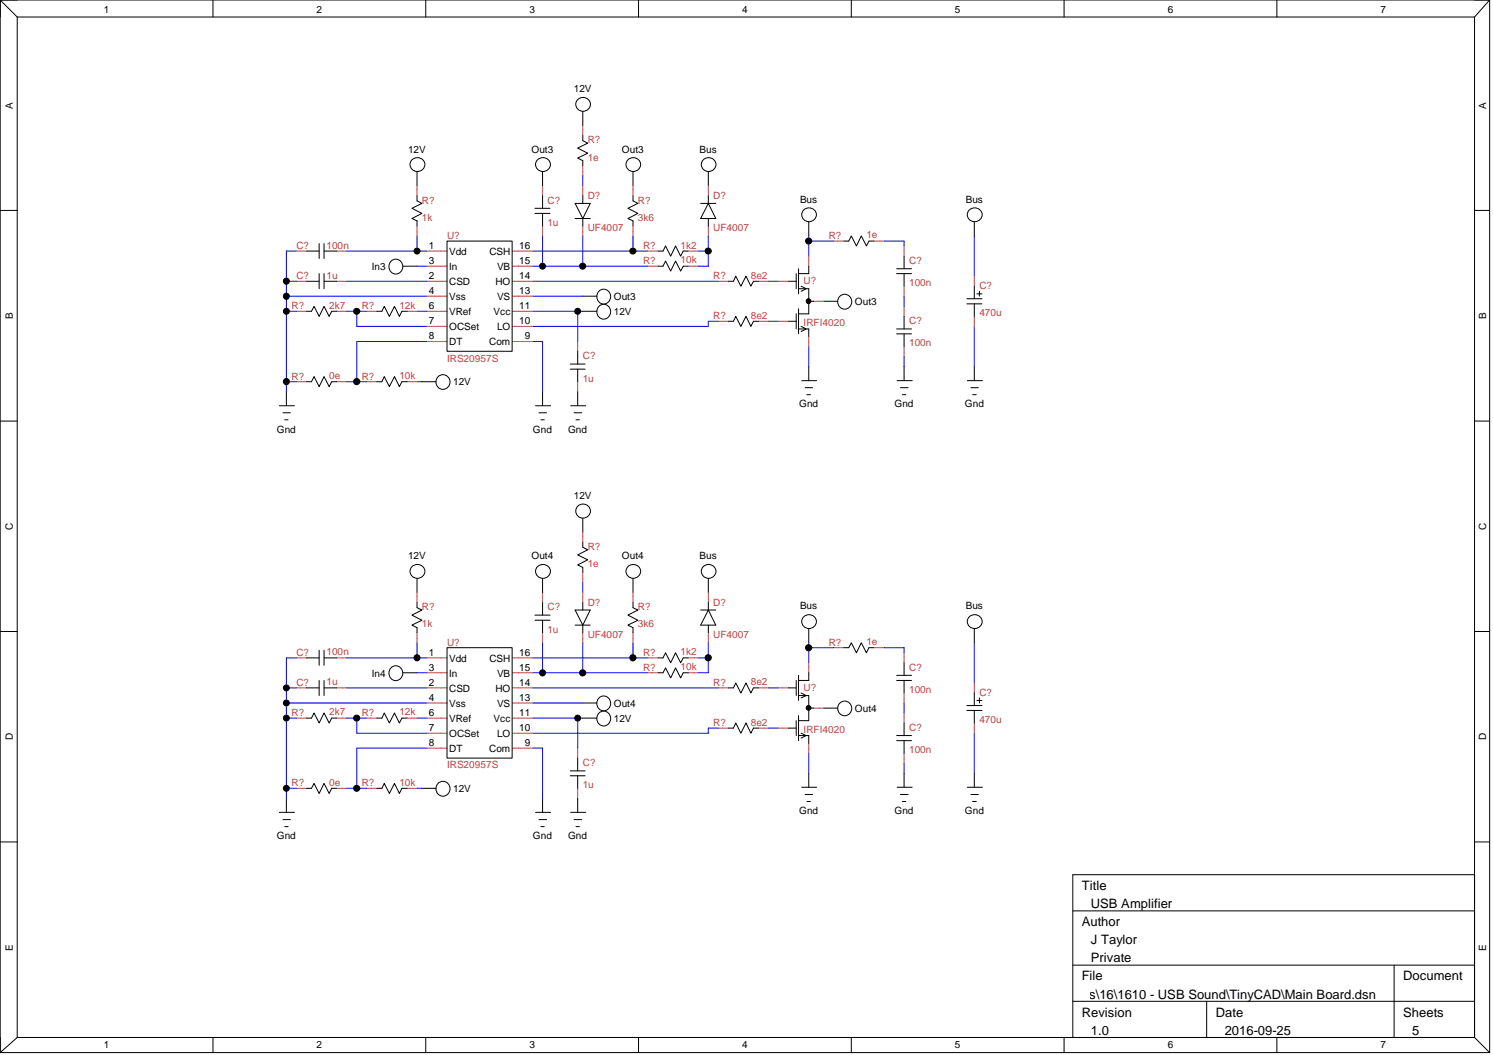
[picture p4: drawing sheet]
<svg xmlns="http://www.w3.org/2000/svg" width="297mm" height="210mm" viewBox="0 0 297 210" stroke-linecap="round" stroke-linejoin="round" font-family="sans-serif">
<g fill="none" stroke="#c04040" stroke-width=".2">
<path d="M83 37v1.9M107.9 37v1.9M115.9 25v2M115.9 33v2M115.9 37v1.9M125.9 37v1.9M140.9 37v1.9M59 56h2M59 50h2M67 56h2M67 50h2M83 45v1.9"/>
<path d="M85 56h3.9M85 50h3.9M85 53h3.9M85 58.9h3.9M101.9 56h4.1M101.9 50h4.1M101.9 53h4.1M101.9 58.9h4.1M107.9 45v1.9M115.9 45v1.9M125.9 45v1.9M128.9 50h2"/>
<path d="M128.9 53h2M136.9 50h2M136.9 53h2M140.9 45v1.9M142.9 56h2M150.9 56h2M154.9 56h2M160.9 51v2M161.9 59.9h2M165.9 48h2M173.9 48h2M179.9 48.9v2.1"/>
<path d="M179.9 56.9v2M193.8 54.9v2M59 61.9h2M59 75.9h2M67 61.9h2M67 75.9h2M73 61.9h2M73 75.9h2M81 61.9h2M81 75.9h2M85 61.9h3.9M85 64.9h3.9"/>
<path d="M85 67.9h3.9M101.9 61.9h4.1M101.9 64.9h4.1M101.9 67.9h4.1M114.9 67.9v2M114.9 75.9v2M142.9 63.9h2M150.9 63.9h2M154.9 63.9h2M160.9 66.9v2M179.9 61v1.9M179.9 68.9v2.1"/>
<path d="M193.8 62.9v2M83 117.9v2M107.9 117.9v2M115.9 105.9v2M115.9 113.9v2M115.9 117.9v2M125.9 117.9v2M140.9 117.9v2M59 136.9h2M59 130.9h2M67 136.9h2M67 130.9h2"/>
<path d="M83 125.9v2M85 136.9h3.9M85 130.9h3.9M85 133.9h3.9M85 139.9h3.9M101.9 136.9h4.1M101.9 130.9h4.1M101.9 133.9h4.1M101.9 139.9h4.1M107.9 125.9v2M115.9 125.9v2M125.9 125.9v2"/>
<path d="M128.9 130.9h2M128.9 133.9h2M136.9 130.9h2M136.9 133.9h2M140.9 125.9v2M142.9 136.9h2M150.9 136.9h2M154.9 136.9h2M160.9 131.9v2M165.9 128.9h2M173.9 128.9h2M179.9 129.9v2"/>
<path d="M179.9 137.9v2M193.8 135.9v2M59 142.9h2M59 156.8h2M67 142.9h2M67 156.8h2M73 142.9h2M73 156.8h2M81 142.9h2M81 156.8h2M85 142.9h3.9M85 145.9h3.9"/>
<path d="M85 148.8h3.9M101.9 142.9h4.1M101.9 145.9h4.1M101.9 148.8h4.1M114.9 148.8v2.1M114.9 156.8v2M142.9 144.9h2M150.9 144.9h2M154.9 144.9h2M160.9 147.9v2M161.9 140.9h2M179.9 141.9v1.9"/>
<path d="M179.9 149.9v1.9M193.8 143.8v2.1"/>
</g>
<g fill="none" stroke="#000" stroke-width=".2">
<path d="M0 0h296.4M0 0v209.4M0 0l3.4 3.4M3.4 3.4h290M3.4 3.4v203M42.4 0v3.4M84.7 0v3.4M127 0v3.4M169.4 0v3.4M211.7 0v3.4M254 0v3.4M293.4 3.4v203"/>
<path d="M296.4 0v209.4M296.4 0l-3 3.4M81.9 31.9a1.43 1.43 0 0 1 2.1-.2 1.43 1.43 0 0 1-.1 2.1 1.44 1.44 0 0 1-1.8 0 1.44 1.44 0 0 1-.2-1.9zM83 38.9v1.1l.9 .5-1.9 .9 1.9 1.1-1.9 1 1 .4v1.1M83 34.2v2.8M106.8 31.9a1.43 1.43 0 0 1 2.2-.2 1.43 1.43 0 0 1-.1 2.1 1.44 1.44 0 0 1-1.9 0 1.44 1.44 0 0 1-.2-1.9zM107.9 34.2v2.8M107.9 38.9v2.5M115.9 27v1l1 .5-2 1 2 1-2 1 1 .5v1M115.9 22.2v2.8M115.9 38.9v1.6M125.9 38.9v1.1l1 .5-2 .9 2 1.1-2 1 1 .4v1.1"/>
<path d="M125.9 34.2v2.8M140.9 34.2v2.8M140.9 38.9v1.6M0 41.9h3.4M61 56h2.5M61 50h2.5M63.5 48.5v2.9M63.5 54.4v3M64.5 56h2.5M64.5 50h2.5M64.5 48.5v2.9M64.5 54.4v3"/>
<path d="M77.9 51.8a1.43 1.43 0 0 1 2.2 1.2 1.43 1.43 0 0 1-2.2 1.2 1.58 1.58 0 0 1 0-2.4zM80.2 53h2.8M88.9 48h13v21.9h-13zM106.4 41.4h3M106.4 42.5h3M107.9 42.5v2.5M114.4 40.5h3l-1.5 3zM114.4 43.5h3M115.9 58.9h2.8M115.9 43.5v1.5M119.3 57.8a1.43 1.43 0 0 1 2.2 1.2 1.43 1.43 0 0 1-2.2 1.2 1.58 1.58 0 0 1 0-2.4zM130.9 50h1l.5-1.1 1 2.1 1-2.1 1 2.1 .5-1h1"/>
<path d="M130.9 53h1l.5-1.1 1 2 1-2 1 2 .5-.9h1M139.4 40.5h3M140.9 40.5l1.5 3h-3zM140.9 43.5v1.5M144.9 56h1l.5-1.1 1 2 1-2 1 2 .5-.9h1M156.9 56h1.5M158.4 54.4v3M158.9 57.4h2v5h-2M158.9 53.5v5M159.4 56.9l1 .5-1 .6M160.9 44.2v2.7M160.9 53v1.4h-2"/>
<path d="M160.9 59.9h1M163.9 59.9h2.8M167.9 48h1l.5-1.1 1 2 1-2 1 2 .5-.9h1M178.4 53.5h3M178.4 54.4h3M179.9 51v2.5M179.9 54.4v2.5M192.4 59.4h3M192.7 41.9a1.43 1.43 0 0 1 2.2-.2 1.43 1.43 0 0 1-.1 2.1 1.44 1.44 0 0 1-1.9 0 1.44 1.44 0 0 1-.2-1.9zM193.8 44.2v2.7M193.8 56.9v2.5M194.3 58.5h1.1"/>
<path d="M194.9 58v.9M293.4 41.9h3M57 77.9v2.8M61 61.9h1l.5-.9 1 1.9 1-1.9 1 1.9 .5-1h1M61 75.9h1l.5-1 1 2 1-2 1 2 .5-1h1M75 61.9h1l.5-.9 1 1.9 1-1.9 1 1.9 .5-1h1M75 75.9h1l.5-1 1 2 1-2 1 2 .5-1h1M83.9 75.9h2.8M107.9 77.9v2.8M113.4 72.4h3M113.4 73.4h3M114.9 69.9v2.5"/>
<path d="M114.9 73.4v2.5M114.9 77.9v2.8M115.9 61.9h2.8M119.3 60.8a1.43 1.43 0 0 1 2.2 1.2 1.43 1.43 0 0 1-2.2 1.2 1.58 1.58 0 0 1 0-2.4zM144.9 63.9h1l.5-1 1 2 1-2 1 2 .5-1h1M156.9 63.9h1.5M158.4 62.4v3M158.9 65.4h2v1.5M158.9 61.4v5M159.4 64.9l1 .5-1 .6M159.5 75.7h3M160.2 77.1h1.5"/>
<path d="M160.5 78.5h.7M160.9 72.9v2.8M178.4 65.4h3M178.4 66.4h3M178.5 75.7h3M179.2 77.1h1.5M179.5 78.5h.7M179.9 62.9v2.5M179.9 66.4v2.5M179.9 72.9v2.8M192.4 60.5h3M192.4 75.7h3"/>
<path d="M193.2 77.1h1.4M193.5 78.5h.7M193.8 60.5v2.4M193.8 72.9v2.8M0 83.8h3.4M55.6 80.7h3M56.3 82.1h1.5M56.6 83.5h.7M106.5 80.7h3.1M107.2 82.1h1.6M107.6 83.5h.7M113.5 80.7h3"/>
<path d="M114.2 82.1h1.5M114.6 83.5h.7M293.4 83.8h3M81.9 112.9a1.43 1.43 0 0 1 2.1-.3 1.43 1.43 0 0 1-.1 2.2 1.44 1.44 0 0 1-1.8-.1 1.44 1.44 0 0 1-.2-1.8zM83 119.9v1l.9 .5-1.9 1 1.9 1-1.9 1 1 .5v1M83 115.1v2.8M106.8 112.9a1.43 1.43 0 0 1 2.2-.3 1.43 1.43 0 0 1-.1 2.2 1.44 1.44 0 0 1-1.9-.1 1.44 1.44 0 0 1-.2-1.8zM107.9 115.1v2.8M107.9 119.9v2.5M115.9 107.9v1l1 .5-2 1 2 1-2 1 1 .5v1M115.9 103.1v2.8M115.9 119.9v1.5"/>
<path d="M125.9 119.9v1l1 .5-2 1 2 1-2 1 1 .5v1M125.9 115.1v2.8M140.9 115.1v2.8M140.9 119.9v1.5M0 125.6h3.4M61 136.9h2.5M61 130.9h2.5M63.5 129.4v3M63.5 135.4v3M64.5 129.4v3M64.5 135.4v3M64.5 136.9h2.5"/>
<path d="M64.5 130.9h2.5M77.9 132.7a1.43 1.43 0 0 1 2.2 1.2 1.43 1.43 0 0 1-2.2 1.2 1.58 1.58 0 0 1 0-2.4zM80.2 133.9h2.8M88.9 128.9h13v21.9h-13zM106.4 122.4h3M106.4 123.4h3M107.9 123.4v2.5M114.4 121.4h3l-1.5 3zM114.4 124.4h3M115.9 124.4v1.5M115.9 139.9h2.8M119.3 138.8a1.43 1.43 0 0 1 2.2 1.1 1.43 1.43 0 0 1-2.2 1.2 1.58 1.58 0 0 1 0-2.3z"/>
<path d="M130.9 130.9h1l.5-1 1 2 1-2 1 2 .5-1h1M130.9 133.9h1l.5-1 1 2 1-2 1 2 .5-1h1M139.4 121.4h3M140.9 121.4l1.5 3h-3zM140.9 124.4v1.5M144.9 136.9h1l.5-1 1 2 1-2 1 2 .5-1h1M156.9 136.9h1.5M158.4 135.4v3M158.9 138.4h2v5h-2M158.9 134.4v5M159.4 137.9l1 .5-1 .5M160.9 125.1v2.8"/>
<path d="M160.9 133.9v1.5h-2M167.9 128.9h1l.5-1 1 2 1-2 1 2 .5-1h1M178.4 134.4h3M178.4 135.4h3M179.9 131.9v2.5M179.9 135.4v2.5M192.7 122.8a1.43 1.43 0 0 1 2.2-.2 1.43 1.43 0 0 1-.1 2.2 1.44 1.44 0 0 1-1.9-.1 1.44 1.44 0 0 1-.2-1.9zM193.8 125.1v2.8M193.8 137.9v2.5M194.3 139.4h1.1M194.9 138.9v1M293.4 125.6h3"/>
<path d="M57 158.8v2.8M61 142.9h1l.5-1 1 1.9 1-1.9 1 1.9 .5-.9h1M61 156.8h1l.5-.9 1 2 1-2 1 2 .5-1.1h1M75 142.9h1l.5-1 1 1.9 1-1.9 1 1.9 .5-.9h1M75 156.8h1l.5-.9 1 2 1-2 1 2 .5-1.1h1M83.9 156.8h2.8M107.9 158.8v2.8M113.4 153.4h3M113.4 154.3h3M114.9 150.9v2.5M114.9 154.3v2.5M114.9 158.8v2.8"/>
<path d="M115.9 142.9h2.8M119.3 141.8a1.43 1.43 0 0 1 2.2 1.2 1.43 1.43 0 0 1-2.2 1.2 1.58 1.58 0 0 1 0-2.4zM144.9 144.9h1l.5-1.1 1 2.1 1-2.1 1 2.1 .5-1h1M156.9 144.9h1.5M158.4 143.4v2.9M158.9 146.3h2v1.6M158.9 142.4v5M159.4 145.9l1 .4-1 .6M159.5 156.6h3M160.2 158.1h1.5M160.5 159.5h.7M160.9 153.8v2.8"/>
<path d="M160.9 140.9h1M163.9 140.9h2.8M178.4 146.3h3M178.4 147.4h3M178.5 156.6h3M179.2 158.1h1.5M179.5 159.5h.7M179.9 143.8v2.5M179.9 147.4v2.5M179.9 153.8v2.8M192.4 140.4h3M192.4 141.4h3"/>
<path d="M192.4 156.6h3M193.2 158.1h1.4M193.5 159.5h.7M193.8 141.4v2.4M193.8 153.8v2.8M0 167.5h3.4M55.6 161.6h3M56.3 163.1h1.5M56.6 164.5h.7M106.5 161.6h3.1M107.2 163.1h1.6M107.6 164.5h.7"/>
<path d="M113.5 161.6h3M114.2 163.1h1.5M114.6 164.5h.7M293.4 174h-80v32.4M293.4 167.5h3M213.4 181.2h80M213.4 192h80M213.4 199.2h80M240.1 199.2v7.2M277.4 192v14.4M0 209.4h296.4M3.4 206.4h290"/>
<path d="M3.4 206.4l-3.4 3M42.4 206.4v3M84.7 206.4v3M127 206.4v3M169.4 206.4v3M211.7 206.4v3M254 206.4v3M293.4 206.4l3 3"/>
<circle cx="116.1" cy="20.8" r="1.42"/>
<circle cx="126" cy="32.8" r="1.42"/>
<circle cx="141" cy="32.8" r="1.42"/>
<circle cx="57" cy="55.9" r=".6"/>
<circle cx="57" cy="58.9" r=".6"/>
<circle cx="83" cy="49.9" r=".59"/>
<circle cx="107.9" cy="53" r=".59"/>
<circle cx="115.9" cy="53" r=".61"/>
<circle cx="125.9" cy="50" r=".61"/>
<circle cx="140.9" cy="50" r=".61"/>
<circle cx="160.8" cy="59.9" r=".48"/>
<circle cx="160.9" cy="48" r=".61"/>
<circle cx="161" cy="42.8" r="1.42"/>
<circle cx="57" cy="75.9" r=".6"/>
<circle cx="57" cy="61.9" r=".59"/>
<circle cx="71" cy="75.9" r=".62"/>
<circle cx="71" cy="61.9" r=".61"/>
<circle cx="88.1" cy="76" r="1.43"/>
<circle cx="114.9" cy="61.9" r=".59"/>
<circle cx="168" cy="60" r="1.45"/>
<circle cx="116" cy="101.7" r="1.43"/>
<circle cx="126" cy="113.7" r="1.42"/>
<circle cx="141" cy="113.7" r="1.42"/>
<circle cx="57" cy="136.9" r=".59"/>
<circle cx="57" cy="139.9" r=".59"/>
<circle cx="83" cy="130.9" r=".6"/>
<circle cx="107.9" cy="133.9" r=".6"/>
<circle cx="115.9" cy="133.9" r=".62"/>
<circle cx="125.9" cy="130.9" r=".62"/>
<circle cx="140.9" cy="130.9" r=".62"/>
<circle cx="160.9" cy="128.9" r=".62"/>
<circle cx="161" cy="123.7" r="1.42"/>
<circle cx="57" cy="156.8" r=".59"/>
<circle cx="57" cy="142.9" r=".59"/>
<circle cx="71" cy="156.8" r=".61"/>
<circle cx="71" cy="142.9" r=".61"/>
<circle cx="88.1" cy="156.9" r="1.45"/>
<circle cx="114.9" cy="142.9" r=".59"/>
<circle cx="160.9" cy="140.8" r=".47"/>
<circle cx="168" cy="140.9" r="1.43"/>
</g>
<g fill="none" stroke="#00f" stroke-width=".2">
<path d="M115.9 35v2M57 56h2M57 58.9h28M59 50h-2v27.9M69 56h16M69 50h16M83 53h2M83 46.9v3.1M106 56h36.9M106 58.9h9.9M106 53h22.9M106 50h22.9"/>
<path d="M107.9 46.9v6.1M115.9 46.9v6.1M125.9 46.9v3.1M138.9 50h2M140.9 46.9v6.1h-2M152.9 56h2M160.9 46.9v4.1M160.9 48h5M175.9 48h4v.9M179.9 58.9v2.1M193.8 46.9v8M57 61.9h2"/>
<path d="M57 75.9h2M69 61.9h4M69 75.9h4M71 61.9v3h14M83 61.9h2M83 75.9h.9M85 67.9h-14v8M106 67.9h1.9v10M106 61.9h9.9M114.9 61.9v6M142.9 63.9h-2v1h-34.9M152.9 63.9h2"/>
<path d="M160.9 68.9v4M179.9 71v1.9M193.8 64.9v8M115.9 115.9v2M57 136.9h2M57 139.9h28M59 130.9h-2v27.9M69 136.9h16M69 130.9h16M83 127.9v3M83 133.9h2M106 136.9h36.9"/>
<path d="M106 139.9h9.9M106 133.9h22.9M106 130.9h22.9M107.9 127.9v6M115.9 127.9v6M125.9 127.9v3M138.9 130.9h2M140.9 127.9v6h-2M152.9 136.9h2M160.9 127.9v4M160.9 128.9h5M175.9 128.9h4v1"/>
<path d="M179.9 139.9v2M193.8 127.9v8M57 142.9h2M57 156.8h2M69 142.9h4M69 156.8h4M71 142.9v3h14M83 142.9h2M83 156.8h.9M85 148.8h-14v8M106 148.8h1.9v10M106 142.9h9.9"/>
<path d="M114.9 142.9v5.9M142.9 144.9h-2v1h-34.9M152.9 144.9h2M160.9 149.9v3.9M179.9 151.8v2M193.8 145.9v7.9"/>
</g>
<g fill="#000">
<circle cx="57" cy="55.9" r=".6"/>
<circle cx="57" cy="58.9" r=".6"/>
<circle cx="83" cy="49.9" r=".59"/>
<circle cx="107.9" cy="53" r=".59"/>
<circle cx="115.9" cy="53" r=".61"/>
<circle cx="125.9" cy="50" r=".61"/>
<circle cx="140.9" cy="50" r=".61"/>
<circle cx="160.8" cy="59.9" r=".48"/>
<circle cx="160.9" cy="48" r=".61"/>
<circle cx="57" cy="75.9" r=".6"/>
<circle cx="57" cy="61.9" r=".59"/>
<circle cx="71" cy="75.9" r=".62"/>
<circle cx="71" cy="61.9" r=".61"/>
<circle cx="114.9" cy="61.9" r=".59"/>
<circle cx="57" cy="136.9" r=".59"/>
<circle cx="57" cy="139.9" r=".59"/>
<circle cx="83" cy="130.9" r=".6"/>
<circle cx="107.9" cy="133.9" r=".6"/>
<circle cx="115.9" cy="133.9" r=".62"/>
<circle cx="125.9" cy="130.9" r=".62"/>
<circle cx="140.9" cy="130.9" r=".62"/>
<circle cx="160.9" cy="128.9" r=".62"/>
<circle cx="57" cy="156.8" r=".59"/>
<circle cx="57" cy="142.9" r=".59"/>
<circle cx="71" cy="156.8" r=".61"/>
<circle cx="71" cy="142.9" r=".61"/>
<circle cx="114.9" cy="142.9" r=".59"/>
<circle cx="160.9" cy="140.8" r=".47"/>
</g>
<g font-size="2.6">
<text x="215.2" y="177.1">Title</text>
<text x="215.2" y="184.3">Author</text>
<text x="217" y="180.7">USB Amplifier</text>
<text x="217" y="187.9">J Taylor</text>
<text x="217" y="191.5">Private</text>
<text x="215.2" y="195.1">File</text>
<text x="279.2" y="195.1">Document</text>
<text x="200" y="198.7">C:\JPT\Projects\16\1610 - USB Sound\TinyCAD\Main Board.dsn</text>
<text x="215.2" y="202.3">Revision</text>
<text x="241.9" y="202.3">Date</text>
<text x="279.2" y="202.3">Sheets</text>
<text x="217" y="205.9">1.0</text>
<text x="243.7" y="205.9">2016-09-25</text>
<text x="281" y="205.9">5</text>
</g>
<g font-size="2">
<text x="20.7" y="2.6">1</text>
<text x="63" y="2.6">2</text>
<text x="105.3" y="2.6">3</text>
<text x="147.7" y="2.6">4</text>
<text x="190" y="2.6">5</text>
<text x="232.3" y="2.6">6</text>
<text x="274.7" y="2.6">7</text>
<text x="2.6" y="21.6" transform="rotate(-90 2.6 21.6)">A</text>
<text x="114.2" y="18.4">12V</text>
<text x="295.7" y="21.6" transform="rotate(-90 295.7 21.6)">A</text>
<text x="81.2" y="30.4">12V</text>
<text x="105.7" y="30.4">Out3</text>
<text x="123.7" y="30.4">Out3</text>
<text x="139.2" y="30.4">Bus</text>
<text x="159.2" y="40.3">Bus</text>
<text x="192.1" y="40.3">Bus</text>
<text x="74" y="53.7">In3</text>
<text x="85.3" y="49.5">1</text>
<text x="85.3" y="52.5">3</text>
<text x="89.4" y="50.7">Vdd</text>
<text x="89.4" y="53.7">In</text>
<text x="97.4" y="50.7">CSH</text>
<text x="98.9" y="53.7">VB</text>
<text x="103.3" y="52.5">15</text>
<text x="103.3" y="49.5">16</text>
<text x="85.3" y="55.5">2</text>
<text x="85.3" y="58.5">4</text>
<text x="89.4" y="56.7">CSD</text>
<text x="89.4" y="59.7">Vss</text>
<text x="98.5" y="56.7">HO</text>
<text x="98.9" y="59.7">VS</text>
<text x="103.3" y="55.5">14</text>
<text x="103.3" y="58.5">13</text>
<text x="122.1" y="59.7">Out3</text>
<text x="2.6" y="63.5" transform="rotate(-90 2.6 63.5)">B</text>
<text x="85.3" y="61.5">6</text>
<text x="85.3" y="64.5">7</text>
<text x="89.4" y="62.7">VRef</text>
<text x="89.4" y="65.7">OCSet</text>
<text x="98.2" y="62.7">Vcc</text>
<text x="98.9" y="65.7">LO</text>
<text x="103.3" y="64.5">10</text>
<text x="103.3" y="61.5">11</text>
<text x="122.1" y="62.7">12V</text>
<text x="170.1" y="60.7">Out3</text>
<text x="295.7" y="63.5" transform="rotate(-90 295.7 63.5)">B</text>
<text x="85.3" y="67.5">8</text>
<text x="89.4" y="68.7">DT</text>
<text x="97.3" y="68.7">Com</text>
<text x="104.4" y="67.5">9</text>
<text x="90.2" y="76.7">12V</text>
<text x="159" y="81.1">Gnd</text>
<text x="178" y="81.1">Gnd</text>
<text x="192" y="81.1">Gnd</text>
<text x="55.1" y="86.1">Gnd</text>
<text x="106" y="86.1">Gnd</text>
<text x="113" y="86.1">Gnd</text>
<text x="114.2" y="99.3">12V</text>
<text x="2.6" y="105.4" transform="rotate(-90 2.6 105.4)">C</text>
<text x="295.7" y="105.4" transform="rotate(-90 295.7 105.4)">C</text>
<text x="81.2" y="111.3">12V</text>
<text x="105.7" y="111.3">Out4</text>
<text x="123.7" y="111.3">Out4</text>
<text x="139.2" y="111.3">Bus</text>
<text x="159.2" y="121.2">Bus</text>
<text x="192.1" y="121.2">Bus</text>
<text x="85.3" y="130.5">1</text>
<text x="89.4" y="131.6">Vdd</text>
<text x="97.4" y="131.6">CSH</text>
<text x="103.3" y="130.5">16</text>
<text x="74" y="134.6">In4</text>
<text x="85.3" y="136.4">2</text>
<text x="85.3" y="133.4">3</text>
<text x="89.4" y="137.6">CSD</text>
<text x="89.4" y="134.6">In</text>
<text x="98.5" y="137.6">HO</text>
<text x="98.9" y="134.6">VB</text>
<text x="103.3" y="136.4">14</text>
<text x="103.3" y="133.4">15</text>
<text x="85.3" y="139.4">4</text>
<text x="85.3" y="142.5">6</text>
<text x="89.4" y="140.6">Vss</text>
<text x="89.4" y="143.6">VRef</text>
<text x="98.2" y="143.6">Vcc</text>
<text x="98.9" y="140.6">VS</text>
<text x="103.3" y="139.4">13</text>
<text x="103.3" y="142.5">11</text>
<text x="122.1" y="143.6">12V</text>
<text x="122.1" y="140.6">Out4</text>
<text x="170.1" y="141.6">Out4</text>
<text x="2.6" y="147.3" transform="rotate(-90 2.6 147.3)">D</text>
<text x="85.3" y="145.5">7</text>
<text x="85.3" y="148.4">8</text>
<text x="89.4" y="146.6">OCSet</text>
<text x="89.4" y="149.6">DT</text>
<text x="97.3" y="149.6">Com</text>
<text x="98.9" y="146.6">LO</text>
<text x="103.3" y="145.5">10</text>
<text x="104.4" y="148.4">9</text>
<text x="295.7" y="147.3" transform="rotate(-90 295.7 147.3)">D</text>
<text x="90.2" y="157.6">12V</text>
<text x="159" y="162">Gnd</text>
<text x="178" y="162">Gnd</text>
<text x="192" y="162">Gnd</text>
<text x="55.1" y="167">Gnd</text>
<text x="106" y="167">Gnd</text>
<text x="113" y="167">Gnd</text>
<text x="2.6" y="189.1" transform="rotate(-90 2.6 189.1)">E</text>
<text x="295.7" y="189.1" transform="rotate(-90 295.7 189.1)">E</text>
<text x="20.7" y="208.6">1</text>
<text x="63" y="208.6">2</text>
<text x="105.3" y="208.6">3</text>
<text x="147.7" y="208.6">4</text>
<text x="190" y="208.6">5</text>
<text x="232.3" y="208.6">6</text>
<text x="274.7" y="208.6">7</text>
</g>
<g font-size="2" fill="#c04040">
<text x="116.9" y="28.5">R?</text>
<text x="116.9" y="32">1e</text>
<text x="83.9" y="40.6">R?</text>
<text x="108.9" y="40.6">C?</text>
<text x="116.9" y="39.5">D?</text>
<text x="126.9" y="40.6">R?</text>
<text x="141.9" y="39.5">D?</text>
<text x="83.9" y="43.9">1k</text>
<text x="88.9" y="47.5">U?</text>
<text x="108.9" y="44.9">1u</text>
<text x="116.9" y="45.9">UF4007</text>
<text x="126.9" y="43.9">3k6</text>
<text x="141.9" y="45.9">UF4007</text>
<text x="164.9" y="47.5">R?</text>
<text x="172.4" y="47.4">1e</text>
<text x="59" y="49.5">C?</text>
<text x="65" y="49.4">100n</text>
<text x="127.9" y="49.5">R?</text>
<text x="127.9" y="52.5">R?</text>
<text x="135.4" y="49.4">1k2</text>
<text x="135.4" y="52.4">10k</text>
<text x="180.9" y="52.5">C?</text>
<text x="59" y="55.5">C?</text>
<text x="65" y="55.4">1u</text>
<text x="141.9" y="55.5">R?</text>
<text x="149.4" y="55.4">8e2</text>
<text x="159.9" y="56.5">U?</text>
<text x="180.9" y="56.9">100n</text>
<text x="194.9" y="57.5">C?</text>
<text x="58" y="61.5">R?</text>
<text x="65.5" y="61.4">2k7</text>
<text x="72" y="61.5">R?</text>
<text x="79.5" y="61.4">12k</text>
<text x="141.9" y="63.5">R?</text>
<text x="149.4" y="63.4">8e2</text>
<text x="159.9" y="64.9">IRFI4020</text>
<text x="180.9" y="64.5">C?</text>
<text x="194.9" y="62.9">470u</text>
<text x="88.9" y="71.9">IRS20957S</text>
<text x="115.9" y="71.5">C?</text>
<text x="180.9" y="68.9">100n</text>
<text x="58" y="75.5">R?</text>
<text x="65.5" y="75.4">0e</text>
<text x="72" y="75.5">R?</text>
<text x="79.5" y="75.4">10k</text>
<text x="115.9" y="75.9">1u</text>
<text x="116.9" y="109.5">R?</text>
<text x="116.9" y="112.9">1e</text>
<text x="83.9" y="121.5">R?</text>
<text x="83.9" y="124.8">1k</text>
<text x="108.9" y="121.5">C?</text>
<text x="108.9" y="125.9">1u</text>
<text x="116.9" y="120.5">D?</text>
<text x="126.9" y="121.5">R?</text>
<text x="126.9" y="124.8">3k6</text>
<text x="141.9" y="120.5">D?</text>
<text x="59" y="130.5">C?</text>
<text x="65" y="130.3">100n</text>
<text x="88.9" y="128.4">U?</text>
<text x="116.9" y="126.9">UF4007</text>
<text x="127.9" y="130.5">R?</text>
<text x="135.4" y="130.3">1k2</text>
<text x="141.9" y="126.9">UF4007</text>
<text x="164.9" y="128.4">R?</text>
<text x="172.4" y="128.4">1e</text>
<text x="59" y="136.4">C?</text>
<text x="65" y="136.4">1u</text>
<text x="127.9" y="133.4">R?</text>
<text x="135.4" y="133.3">10k</text>
<text x="141.9" y="136.4">R?</text>
<text x="149.4" y="136.4">8e2</text>
<text x="159.9" y="137.5">U?</text>
<text x="180.9" y="133.4">C?</text>
<text x="180.9" y="137.8">100n</text>
<text x="58" y="142.5">R?</text>
<text x="65.5" y="142.3">2k7</text>
<text x="72" y="142.5">R?</text>
<text x="79.5" y="142.3">12k</text>
<text x="194.9" y="138.4">C?</text>
<text x="194.9" y="143.8">470u</text>
<text x="141.9" y="144.4">R?</text>
<text x="149.4" y="144.4">8e2</text>
<text x="159.9" y="145.8">IRFI4020</text>
<text x="180.9" y="145.5">C?</text>
<text x="180.9" y="149.8">100n</text>
<text x="88.9" y="152.8">IRS20957S</text>
<text x="115.9" y="152.4">C?</text>
<text x="58" y="156.4">R?</text>
<text x="65.5" y="156.3">0e</text>
<text x="72" y="156.4">R?</text>
<text x="79.5" y="156.3">10k</text>
<text x="115.9" y="156.8">1u</text>
</g>
</svg>
